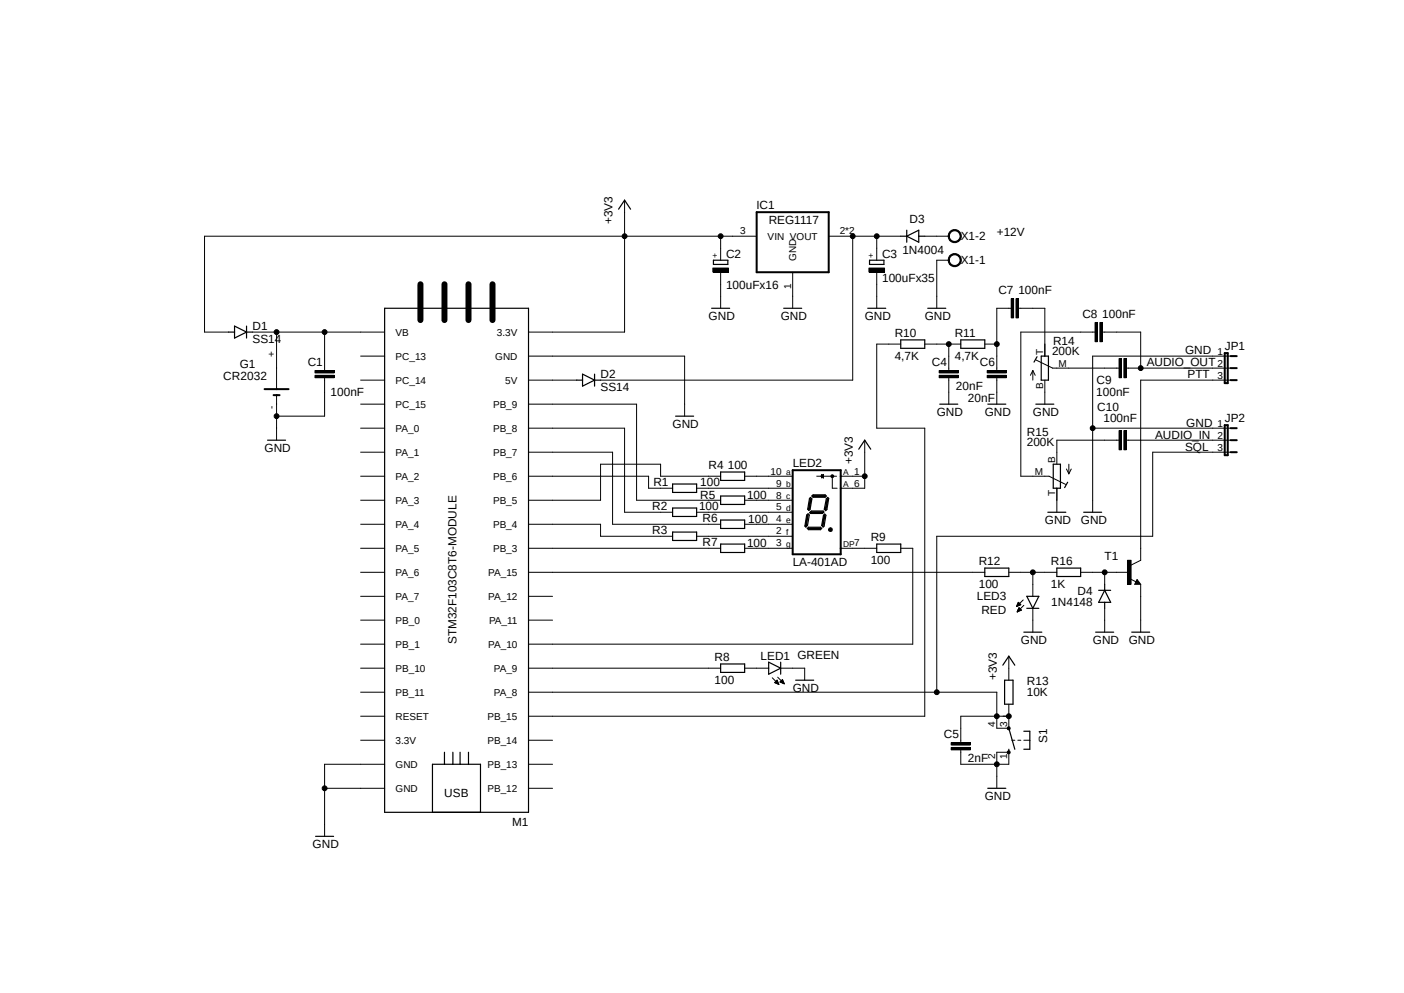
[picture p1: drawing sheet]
<svg xmlns="http://www.w3.org/2000/svg" width="297mm" height="210mm" viewBox="0 0 297 210" stroke-linecap="round" stroke-linejoin="round" font-family="sans-serif">
<path d="M43.1 40l221 140M264.1 40l-221 140" fill="none" stroke="#fff" stroke-width=".21"/>
<g fill="none" stroke="#000" stroke-width=".25">
<path d="M130.9 44.2l1.2-1.9 1.3 1.9M150.9 55h3.1v.9h-3.1zM183.9 55h3.1v.9h-3.1zM190.5 50h1.3M191.8 50l2.6-1.3v2.5zM191.8 48.7v2.5M194.4 50h1.2M48.3 70.2h1.3M49.6 69l2.6 1.2-2.6 1.3zM52.2 69v2.5M52.2 70.2h1.2M81.4 65.2h30.4v106.6h-30.4z"/>
<path d="M123.2 79.1l2.6 1.3-2.6 1.3zM125.8 79.1v2.6M150.5 65.2h3.8M165.8 65.2h3.8M183.6 65.2h3.8M190.5 71.9h5.1v1.8h-5.1zM196.3 65.2h3.8M203.2 71.9h5.1v1.8h-5.1zM219.4 75.4l-.7 1.2M220.3 75.3h1.5v5.1h-1.5zM56.6 93.1h3.8M122 80.4h1.2"/>
<path d="M125.8 80.4h1.2M142.9 88h3.8M152.4 99.8h5.1v1.8h-5.1zM181.7 95l1.2-1.9 1.3 1.9M198.8 85.5h3.8M209 85.5h3.8M219.1 85.5h3.8M222.8 98.2h1.5v5.1h-1.5zM142.3 102.4h5.1v1.7h-5.1zM142.3 107.4h5.1v1.8h-5.1zM142.3 112.5h5.1v1.8h-5.1zM152.4 104.9h5.1v1.8h-5.1z"/>
<path d="M152.4 110h5.1v1.8h-5.1zM152.4 115.1h5.1v1.7h-5.1zM170.6 108.9l.3-.2 .3 .2-.4 2.2-.3 .4-.2-.2zM170.8 111.8l.2-.3h2.6l.2 .3-.2 .2h-2.6zM171.2 105.4l.2-.2 .3 .3-.3 2.2-.3 .2-.2-.2zM171.3 108.4l.3-.3h2.5l.2 .2-.3 .3h-2.6zM171.7 104.9l.3-.3h2.5l.3 .3-.3 .3h-2.5zM174.2 109l.3-.3 .2 .3-.4 2.3-.2 .2-.3-.4zM174.8 105.5l.3-.3 .2 .2-.4 2.3-.2 .3-.3-.3zM185.5 115.1h5v1.7h-5zM221.7 108.3h3.8M225.8 102l-.6 1.1"/>
<path d="M229.2 108.3h3.8M208.3 120.1h5.1v1.8h-5.1zM216.6 133.7h3.8M217.2 126.1h2.6l-1.3 2.6zM217.2 128.7h2.6M223.6 120.1h5v1.8h-5zM231.8 133.7h3.8M232.4 124.8h2.5M233.7 124.8l1.2 2.6h-2.5zM233.7 123.6v1.2M233.7 127.4v1.3M239.4 133.7h3.8"/>
<path d="M240.5 123.1l.2 .2h-.4l.2-.5 .5 .6h-.7M94 159.1v2.5M95.8 159.1v2.5M97.3 159.1v2.5M99.1 159.1v2.5M152.4 140.4h5.1v1.8h-5.1zM162.6 140l2.5 1.3-2.5 1.3zM165.1 140v2.6M168.3 143.8h3.8M212.1 140.7l1.3-1.9 1.3 1.9M212.5 143.8h1.8v5.1h-1.8zM213.4 158.5v.6"/>
<path d="M213.4 154l1.3 4.5M216.6 154.6h1.2v3.9h-1.2M66.8 176.9h3.8M91.5 171.8v-10.2h10.1v10.2M209 166.7h3.8"/>
</g>
<path d="M88.9 60.1v7.6M94 60.1v7.6M99.1 60.1v7.6M104.2 60.1v7.6" fill="none" stroke="#000" stroke-width="1.3"/>
<g fill="none" stroke="#000" stroke-width=".21">
<path d="M132.1 42.3v27.9h-20.3M150.8 56.7h3.3v.8h-3.3zM152.4 50v5M152.4 57.6v7.6M160.1 50h-116.8v20.2h5M167.7 57.6v7.6M175.3 50h15.2M180.4 50v30.4h-53.4M183.8 56.7h3.3v.8h-3.3zM185.5 50v5M185.5 57.6v7.6M195.6 50h5.1"/>
<path d="M200.7 55h-2.5v10.2M200.9 54.1a1.41 1.41 0 0 1 2.2 0 1.41 1.41 0 0 1-.7 2.2 1.41 1.41 0 0 1-1.8-1.3h.2a1.14 1.14 0 0 1 1.5-1.1 1.14 1.14 0 0 1 .6 1.8 1.14 1.14 0 0 1-1.8 .1l-.3-.8h-.2zM200.9 49.1a1.4 1.4 0 0 1 2.2 0 1.4 1.4 0 0 1-.7 2.2 1.4 1.4 0 0 1-1.8-1.3h.2a1.15 1.15 0 0 1 1.7-1 1.15 1.15 0 0 1 .2 1.9 1.15 1.15 0 0 1-1.8-.6l-.1-.3h-.2zM53.4 70.2h28M58.5 70.2v12.1M66.6 78.4h4.1v.5h-4.1zM66.6 79.4h4.1v.5h-4.1zM68.7 70.2v8.2M68.7 79.9v8.1h-10.2M76.3 75.3h5.1M111.8 75.3h33v12.7M190.5 72.8h-5v17.8h10.1v60.9h-83.8"/>
<path d="M195.6 72.8h7.6M198.7 78.4h4v.5h-4zM198.7 79.4h4v.5h-4zM200.7 72.8v5.6M200.7 79.9v5.6M208.3 72.8h2.6M208.8 78.4h4.1v.5h-4.1zM208.8 79.4h4.1v.5h-4.1zM210.9 79.9v5.6M213.9 63.2h.5v4h-.5zM213.9 65.2h-3v13.2M214.9 63.2h.5v4h-.5z"/>
<path d="M215.4 65.2h5.6v10.1M218.5 78.4v2M218.5 78.4l-.5 1M218.5 78.4l.5 1M219.1 76.1l3.6 1.8h14M231.6 68.2h.6v4.1h-.6zM231.6 70.2h-15.7v30.5h6l3.5 1.7M232.7 68.2h.5v4.1h-.5zM233.2 70.2h8.1v7.7M236.7 75.8h.5v4.1h-.5zM237.7 75.8h.6v4.1h-.6zM238.3 77.9h22"/>
<path d="M260.3 75.3h-29.2v33M58.5 83.6v9.5M76.3 95.6h5.1M76.3 90.6h5.1M76.3 85.5h5.1M76.3 80.4h5.1M111.8 95.6h17.8v15.3h22.8M111.8 85.5h22.9v20.3h17.7M111.8 90.6h20.3v17.7h10.2M111.8 80.4h10.2M182.9 93.1v10.2h-5.1M221 80.4v5.1"/>
<path d="M225.6 99.2l.5 1M226.1 98.2v2M226.6 99.2l-.5 1M231.1 90.6h29.2M236.7 91.1h.5v4h-.5zM236.7 93.1h-13.1v5.1M237.7 91.1h.6v4h-.6zM238.3 93.1h22M260.3 95.6h-16.5v17.8h-45.6v33M260.3 80.4h-19v38.1l-2 1M76.3 116h5.1M76.3 110.9h5.1"/>
<path d="M76.3 105.8h5.1M76.3 100.7h5.1M111.8 116h40.6M111.8 110.9h15.2v2.5h15.3M111.8 100.7h25.4v2.6h5.1M147.4 103.3h20.3M147.4 113.4h20.3M147.4 108.3h20.3M152.4 100.7h-12.7v-2.5h-12.7v7.6h-15.2M157.5 116h10.2M157.5 110.9h10.2M157.5 105.8h10.2"/>
<path d="M157.5 100.7h10.2M172.8 100.7h4.2M173.8 100.3v.8M173.8 100.7l.4-.4v.8zM173.9 100.8h.3M173.9 100.6h.3M173.9 100.9h.3M173.9 100.5h.3M174 101h.2M174 100.4h.2M174.1 101h.1M174.2 100.3v.1"/>
<path d="M175.4 111.7l.3-.1 .3 .1v.6h-.6l-.1-.3 .5-.1-.1 .2-.4-.1zM176.1 100.8v2.5h1M177.8 116h7.7M177.8 100.7h5.1M190.5 116h2.6v20.2h-81.3M223.6 103.3v5M238.5 118.5h.8v5.1h-.8zM76.3 136.2h5.1M76.3 131.1h5.1M76.3 126.1h5.1M76.3 121h5.1M111.8 131.1h5.1"/>
<path d="M111.8 126.1h5.1M111.8 121h96.5M213.4 121h10.2M213.4 138.8v5M215.1 128.2h.1M215.1 128.1h.2M215.1 128.1h.4M215.1 128h.6M215.2 127.9h.7M215.2 129.4h.1M215.2 127.8h.7M215.2 129.3h.2"/>
<path d="M215.2 129.2h.4M215.3 127.7h.5M215.3 129.1h.5M215.3 127.6h.3M215.3 129h.7M215.3 127.5h.3M215.3 128.9h.7M215.4 127.4h.1M215.4 128.9h.5M215.4 127.4l-.3 .9M215.4 127.4l.5 .5-.8 .4M215.4 128.8h.4"/>
<path d="M215.5 128.7h.2M215.5 128.6h.1M215.6 128.5l.5 .5-.9 .4zM216.5 126.9l-1.4 1.4M216.6 128l-1.4 1.4M218.5 121v5.1M218.5 128.7v5M228.6 121h10.2M233.7 121v2.6M233.7 128.7v5M239.1 122.4l1.2 .7M240.5 122.6l.8 1h-1.3z"/>
<path d="M241.3 123.6v10.1M76.3 156.5h5.1M76.3 151.5h5.1M76.3 146.4h5.1M76.3 141.3h5.1M111.8 156.5h5.1M111.8 146.4h99.1v7.6h2.5v-5.1M111.8 141.3h40.6M157.5 141.3h5.1M163.4 143.3l1.4 1.4M163.9 144.3h.6M164 144.4h.6"/>
<path d="M164 144.2h.5M164.1 144.5h.5M164.1 144.1h.4M164.2 144.1h.3M164.3 143.9h.1M164.3 144.6h.4M164.4 143.8l-.5 .6 .9 .3M164.4 143.8l.4 .9M164.4 143.8v.1M164.5 143.2l1.4 1.4M164.5 144.7h.2M165 144.2h.7"/>
<path d="M165 144.2l.9 .4M165.1 141.3h5.1v2.5M165.1 144.1h.6M165.2 144.3h.6M165.2 144.1h.5M165.3 143.9h.3M165.4 144.4h.4M165.4 143.8h.2M165.5 143.8h.1M165.5 143.7l-.5 .5M165.5 143.7l.4 .9M165.6 144.5h.3"/>
<path d="M165.8 144.6h.1M201.2 157.1h4.1v.5h-4.1zM201.2 158.1h4.1v.5h-4.1zM203.2 158.6v3h10.2v-2.5h-2.5v7.6M213.1 153.8l.3-.1 .2 .1v.5h-.5zM213.1 158.9l.3-.2 .2 .2v.4h-.5zM213.4 151.5h-10.2v5.6M214 156.5h.7M215.3 156.5h.6M216.6 156.5h1.2M68.7 166.7h12.7M81.4 161.6h-12.7v15.3"/>
<path d="M111.8 166.7h5.1M111.8 161.6h5.1"/>
<circle cx="132.1" cy="50" r=".51"/>
<circle cx="152.4" cy="50" r=".51"/>
<circle cx="180.4" cy="50" r=".51"/>
<circle cx="185.5" cy="50" r=".51"/>
<circle cx="58.5" cy="70.2" r=".51"/>
<circle cx="68.7" cy="70.2" r=".51"/>
<circle cx="200.7" cy="72.8" r=".51"/>
<circle cx="210.9" cy="72.8" r=".51"/>
<circle cx="241.3" cy="77.9" r=".51"/>
<circle cx="58.5" cy="88" r=".51"/>
<circle cx="231.1" cy="90.6" r=".51"/>
<circle cx="176.1" cy="100.7" r=".3"/>
<circle cx="182.9" cy="100.7" r=".51"/>
<circle cx="218.5" cy="121" r=".51"/>
<circle cx="233.7" cy="121" r=".51"/>
<circle cx="198.2" cy="146.4" r=".51"/>
<circle cx="210.9" cy="151.5" r=".51"/>
<circle cx="213.4" cy="151.5" r=".51"/>
<circle cx="68.7" cy="166.7" r=".51"/>
<circle cx="210.9" cy="161.6" r=".51"/>
</g>
<path d="M175.6 112h.2" fill="none" stroke="#000" stroke-width=".34"/>
<g fill="none" stroke="#000" stroke-width=".42">
<path d="M160.1 44.9h15.2v12.7h-15.2zM259.1 74.7h.6v6.3h-.6zM260.3 77.9h1.3M260.3 75.3h1.3M56 82.3h5M57.9 83.6h1.2M167.7 99.4h10.1v17.8h-10.1zM259.1 89.9h.6v6.4h-.6zM260.3 80.4h1.3M260.3 95.6h1.3M260.3 93.1h1.3M260.3 90.6h1.3"/>
<path d="M170.9 109l-.4 2.3M171.1 111.8h2.4M171.5 105.5l-.4 2.2M171.5 108.3h2.5M172 104.9h2.5M174.4 109.1l-.4 2M175 105.5l-.3 2.2"/>
</g>
<g fill="#000">
<path d="M150.8 56.7h3.3v.8h-3.3z" fill-rule="evenodd"/>
<path d="M183.8 56.7h3.3v.8h-3.3z" fill-rule="evenodd"/>
<path d="M200.9 54.1a1.41 1.41 0 0 1 2.2 0 1.41 1.41 0 0 1-.7 2.2 1.41 1.41 0 0 1-1.8-1.3h.2a1.14 1.14 0 0 1 1.5-1.1 1.14 1.14 0 0 1 .6 1.8 1.14 1.14 0 0 1-1.8 .1l-.3-.8h-.2z" fill-rule="evenodd"/>
<path d="M200.9 49.1a1.4 1.4 0 0 1 2.2 0 1.4 1.4 0 0 1-.7 2.2 1.4 1.4 0 0 1-1.8-1.3h.2a1.15 1.15 0 0 1 1.7-1 1.15 1.15 0 0 1 .2 1.9 1.15 1.15 0 0 1-1.8-.6l-.1-.3h-.2z" fill-rule="evenodd"/>
<path d="M66.6 78.4h4.1v.5h-4.1z" fill-rule="evenodd"/>
<path d="M66.6 79.4h4.1v.5h-4.1z" fill-rule="evenodd"/>
<path d="M198.7 78.4h4v.5h-4z" fill-rule="evenodd"/>
<path d="M198.7 79.4h4v.5h-4z" fill-rule="evenodd"/>
<path d="M208.8 78.4h4.1v.5h-4.1z" fill-rule="evenodd"/>
<path d="M208.8 79.4h4.1v.5h-4.1z" fill-rule="evenodd"/>
<path d="M213.9 63.2h.5v4h-.5z" fill-rule="evenodd"/>
<path d="M214.9 63.2h.5v4h-.5z" fill-rule="evenodd"/>
<path d="M231.6 68.2h.6v4.1h-.6z" fill-rule="evenodd"/>
<path d="M232.7 68.2h.5v4.1h-.5z" fill-rule="evenodd"/>
<path d="M236.7 75.8h.5v4.1h-.5z" fill-rule="evenodd"/>
<path d="M237.7 75.8h.6v4.1h-.6z" fill-rule="evenodd"/>
<path d="M236.7 91.1h.5v4h-.5z" fill-rule="evenodd"/>
<path d="M237.7 91.1h.6v4h-.6z" fill-rule="evenodd"/>
<path d="M175.4 111.7l.3-.1 .3 .1v.6h-.6l-.1-.3 .5-.1-.1 .2-.4-.1z" fill-rule="evenodd"/>
<path d="M238.5 118.5h.8v5.1h-.8z" fill-rule="evenodd"/>
<path d="M201.2 157.1h4.1v.5h-4.1z" fill-rule="evenodd"/>
<path d="M201.2 158.1h4.1v.5h-4.1z" fill-rule="evenodd"/>
<path d="M213.1 153.8l.3-.1 .2 .1v.5h-.5z" fill-rule="evenodd"/>
<path d="M213.1 158.9l.3-.2 .2 .2v.4h-.5z" fill-rule="evenodd"/>
<circle cx="132.1" cy="50" r=".51"/>
<circle cx="152.4" cy="50" r=".51"/>
<circle cx="180.4" cy="50" r=".51"/>
<circle cx="185.5" cy="50" r=".51"/>
<circle cx="58.5" cy="70.2" r=".51"/>
<circle cx="68.7" cy="70.2" r=".51"/>
<circle cx="200.7" cy="72.8" r=".51"/>
<circle cx="210.9" cy="72.8" r=".51"/>
<circle cx="241.3" cy="77.9" r=".51"/>
<circle cx="58.5" cy="88" r=".51"/>
<circle cx="231.1" cy="90.6" r=".51"/>
<circle cx="176.1" cy="100.7" r=".3"/>
<circle cx="182.9" cy="100.7" r=".51"/>
<circle cx="218.5" cy="121" r=".51"/>
<circle cx="233.7" cy="121" r=".51"/>
<circle cx="198.2" cy="146.4" r=".51"/>
<circle cx="210.9" cy="151.5" r=".51"/>
<circle cx="213.4" cy="151.5" r=".51"/>
<circle cx="68.7" cy="166.7" r=".51"/>
<circle cx="210.9" cy="161.6" r=".51"/>
</g>
<g font-size="2.5">
<text x="129.6" y="47.4" transform="rotate(-90 129.6 47.4)">+3V3</text>
<text x="160.1" y="44.2">IC1</text>
<text x="162.6" y="47.4">REG1117</text>
<text x="192.4" y="47.1">D3</text>
<text x="190.9" y="53.7">1N4004</text>
<text x="203.2" y="50.8">X1-2</text>
<text x="210.9" y="50">+12V</text>
<text x="153.6" y="54.5">C2</text>
<text x="186.6" y="59.6">100uFx35</text>
<text x="186.6" y="54.5">C3</text>
<text x="203.2" y="55.9">X1-1</text>
<text x="153.6" y="61.1">100uFx16</text>
<text x="211.2" y="62.3">C7</text>
<text x="215.4" y="62.3">100nF</text>
<text x="53.4" y="69.8">D1</text>
<text x="149.9" y="67.7">GND</text>
<text x="165.1" y="67.7">GND</text>
<text x="182.9" y="67.7">GND</text>
<text x="189.3" y="71.3">R10</text>
<text x="195.6" y="67.7">GND</text>
<text x="202" y="71.3">R11</text>
<text x="229" y="67.4">C8</text>
<text x="233.2" y="67.4">100nF</text>
<text x="50.7" y="77.7">G1</text>
<text x="53.4" y="72.6">SS14</text>
<text x="65.1" y="77.5">C1</text>
<text x="189.3" y="76.1">4,7K</text>
<text x="197.1" y="77.5">C4</text>
<text x="202" y="76.1">4,7K</text>
<text x="207.3" y="77.5">C6</text>
<text x="222.5" y="75.1">200K</text>
<text x="222.8" y="72.9">R14</text>
<text x="242.6" y="77.3">AUDIO_OUT</text>
<text x="250.7" y="74.8">GND</text>
<text x="259.1" y="74">JP1</text>
<text x="47.2" y="80.4">CR2032</text>
<text x="69.9" y="83.8">100nF</text>
<text x="127" y="82.7">SS14</text>
<text x="127" y="79.9">D2</text>
<text x="202.2" y="82.5">20nF</text>
<text x="231.9" y="83.8">100nF</text>
<text x="232" y="81.3">C9</text>
<text x="251.2" y="79.9">PTT</text>
<text x="198.2" y="88">GND</text>
<text x="204.8" y="85.1">20nF</text>
<text x="208.3" y="88">GND</text>
<text x="218.5" y="88">GND</text>
<text x="232.1" y="86.9">C10</text>
<text x="233.4" y="89.2">100nF</text>
<text x="259.1" y="89.3">JP2</text>
<text x="56" y="95.6">GND</text>
<text x="142.3" y="90.6">GND</text>
<text x="217.2" y="94.4">200K</text>
<text x="217.2" y="92.2">R15</text>
<text x="244.3" y="92.8">AUDIO_IN</text>
<text x="250.7" y="95.4">SQL</text>
<text x="251" y="90.3">GND</text>
<text x="149.9" y="99.2">R4</text>
<text x="154" y="99.2">100</text>
<text x="167.7" y="98.8">LED2</text>
<text x="180.4" y="98.2" transform="rotate(-90 180.4 98.2)">+3V3</text>
<text x="138" y="107.8">R2</text>
<text x="138.2" y="102.8">R1</text>
<text x="147.9" y="107.8">100</text>
<text x="148.1" y="102.7">100</text>
<text x="148.1" y="105.6">R5</text>
<text x="158" y="105.5">100</text>
<text x="138" y="112.9">R3</text>
<text x="148.6" y="110.4">R6</text>
<text x="158.3" y="110.6">100</text>
<text x="221" y="110.9">GND</text>
<text x="228.6" y="110.9">GND</text>
<text x="148.6" y="115.4">R7</text>
<text x="158" y="115.7">100</text>
<text x="167.7" y="119.8">LA-401AD</text>
<text x="184.2" y="119.3">100</text>
<text x="184.2" y="114.4">R9</text>
<text x="207.1" y="119.5">R12</text>
<text x="222.3" y="119.5">R16</text>
<text x="233.7" y="118.5">T1</text>
<text x="207.1" y="124.3">100</text>
<text x="222.3" y="124.3">1K</text>
<text x="228" y="125.8">D4</text>
<text x="206.6" y="126.9">LED3</text>
<text x="207.6" y="129.8">RED</text>
<text x="222.4" y="128.1">1N4148</text>
<text x="96.6" y="136.2" transform="rotate(-90 96.6 136.2)">STM32F103C8T6-MODULE</text>
<text x="215.9" y="136.2">GND</text>
<text x="231.2" y="136.2">GND</text>
<text x="238.8" y="136.2">GND</text>
<text x="151.2" y="139.8">R8</text>
<text x="160.9" y="139.5">LED1 GREEN</text>
<text x="210.9" y="143.8" transform="rotate(-90 210.9 143.8)">+3V3</text>
<text x="151.2" y="144.6">100</text>
<text x="167.7" y="146.4">GND</text>
<text x="217.2" y="147.2">10K</text>
<text x="217.2" y="144.9">R13</text>
<text x="199.7" y="156.2">C5</text>
<text x="204.8" y="161.2">2nF</text>
<text x="221.5" y="157.1" transform="rotate(-90 221.5 157.1)">S1</text>
<text x="94" y="168.5">USB</text>
<text x="208.3" y="169.2">GND</text>
<text x="66.1" y="179.4">GND</text>
<text x="108.3" y="174.6">M1</text>
</g>
<g font-size="2.1">
<text x="156.5" y="49.6">3</text>
<text x="162.4" y="50.7">VIN VOUT</text>
<text x="177.6" y="49.6">2*2</text>
<text x="168.4" y="55.2" transform="rotate(-90 168.4 55.2)">GND</text>
<text x="167.3" y="61.1" transform="rotate(-90 167.3 61.1)">1</text>
<text x="83.7" y="71">VB</text>
<text x="105.1" y="71">3.3V</text>
<text x="58.1" y="75.5" transform="rotate(-90 58.1 75.5)">+</text>
<text x="83.7" y="76.1">PC_13</text>
<text x="104.8" y="76.1">GND</text>
<text x="220.6" y="75" transform="rotate(-90 220.6 75)">T</text>
<text x="223.9" y="77.5">M</text>
<text x="257.6" y="75">1</text>
<text x="257.6" y="77.5">2</text>
<text x="83.7" y="81.2">PC_14</text>
<text x="106.9" y="81.2">5V</text>
<text x="220.6" y="82.2" transform="rotate(-90 220.6 82.2)">B</text>
<text x="257.6" y="80.1">3</text>
<text x="58.1" y="86.6" transform="rotate(-90 58.1 86.6)">-</text>
<text x="83.7" y="86.2">PC_15</text>
<text x="104.3" y="86.2">PB_9</text>
<text x="83.7" y="91.3">PA_0</text>
<text x="104.3" y="91.3">PB_8</text>
<text x="257.6" y="90.2">1</text>
<text x="257.6" y="92.8">2</text>
<text x="257.6" y="95.3">3</text>
<text x="83.7" y="96.4">PA_1</text>
<text x="83.7" y="101.5">PA_2</text>
<text x="104.3" y="101.5">PB_6</text>
<text x="104.3" y="96.4">PB_7</text>
<text x="163" y="100.4">10</text>
<text x="180.7" y="100.4">1</text>
<text x="218.9" y="100.4">M</text>
<text x="223.2" y="97.8" transform="rotate(-90 223.2 97.8)">B</text>
<text x="83.7" y="106.6">PA_3</text>
<text x="104.3" y="106.6">PB_5</text>
<text x="164.2" y="107.9">5</text>
<text x="164.2" y="102.9">9</text>
<text x="164.2" y="105.5">8</text>
<text x="180.7" y="102.9">6</text>
<text x="223.2" y="104.9" transform="rotate(-90 223.2 104.9)">T</text>
<text x="83.7" y="111.6">PA_4</text>
<text x="104.3" y="111.6">PB_4</text>
<text x="164.2" y="113">2</text>
<text x="164.2" y="110.5">4</text>
<text x="83.7" y="116.7">PA_5</text>
<text x="104.3" y="116.7">PB_3</text>
<text x="164.2" y="115.6">3</text>
<text x="180.7" y="115.6">7</text>
<text x="83.7" y="121.8">PA_6</text>
<text x="103.3" y="121.8">PA_15</text>
<text x="83.7" y="126.9">PA_7</text>
<text x="83.7" y="131.9">PB_0</text>
<text x="103.3" y="126.9">PA_12</text>
<text x="103.5" y="132">PA_11</text>
<text x="83.7" y="137">PB_1</text>
<text x="103.3" y="137">PA_10</text>
<text x="83.7" y="142.1">PB_10</text>
<text x="104.5" y="142.1">PA_9</text>
<text x="83.7" y="147.1">PB_11</text>
<text x="104.5" y="147.1">PA_8</text>
<text x="83.7" y="152.2">RESET</text>
<text x="103.1" y="152.2">PB_15</text>
<text x="210.5" y="153.7" transform="rotate(-90 210.5 153.7)">4</text>
<text x="213" y="153.7" transform="rotate(-90 213 153.7)">3</text>
<text x="83.7" y="157.3">3.3V</text>
<text x="103.1" y="157.3">PB_14</text>
<text x="210.5" y="160.6" transform="rotate(-90 210.5 160.6)">2</text>
<text x="213" y="160.6" transform="rotate(-90 213 160.6)">1</text>
<text x="83.7" y="162.4">GND</text>
<text x="83.7" y="167.5">GND</text>
<text x="103.1" y="167.5">PB_12</text>
<text x="103.1" y="162.4">PB_13</text>
</g>
<g font-size="1.8">
<text x="151.9" y="54.6" transform="rotate(-90 151.9 54.6)">+</text>
<text x="184.9" y="54.6" transform="rotate(-90 184.9 54.6)">+</text>
<text x="166.3" y="100.5">a</text>
<text x="178.4" y="100.5">A</text>
<text x="166.3" y="103">b</text>
<text x="166.3" y="105.5">c</text>
<text x="178.4" y="103">A</text>
<text x="166.3" y="108.1">d</text>
<text x="166.3" y="110.6">e</text>
<text x="166.3" y="113.2">f</text>
<text x="166.3" y="115.7">g</text>
<text x="178.4" y="115.7">DP</text>
</g>
</svg>
